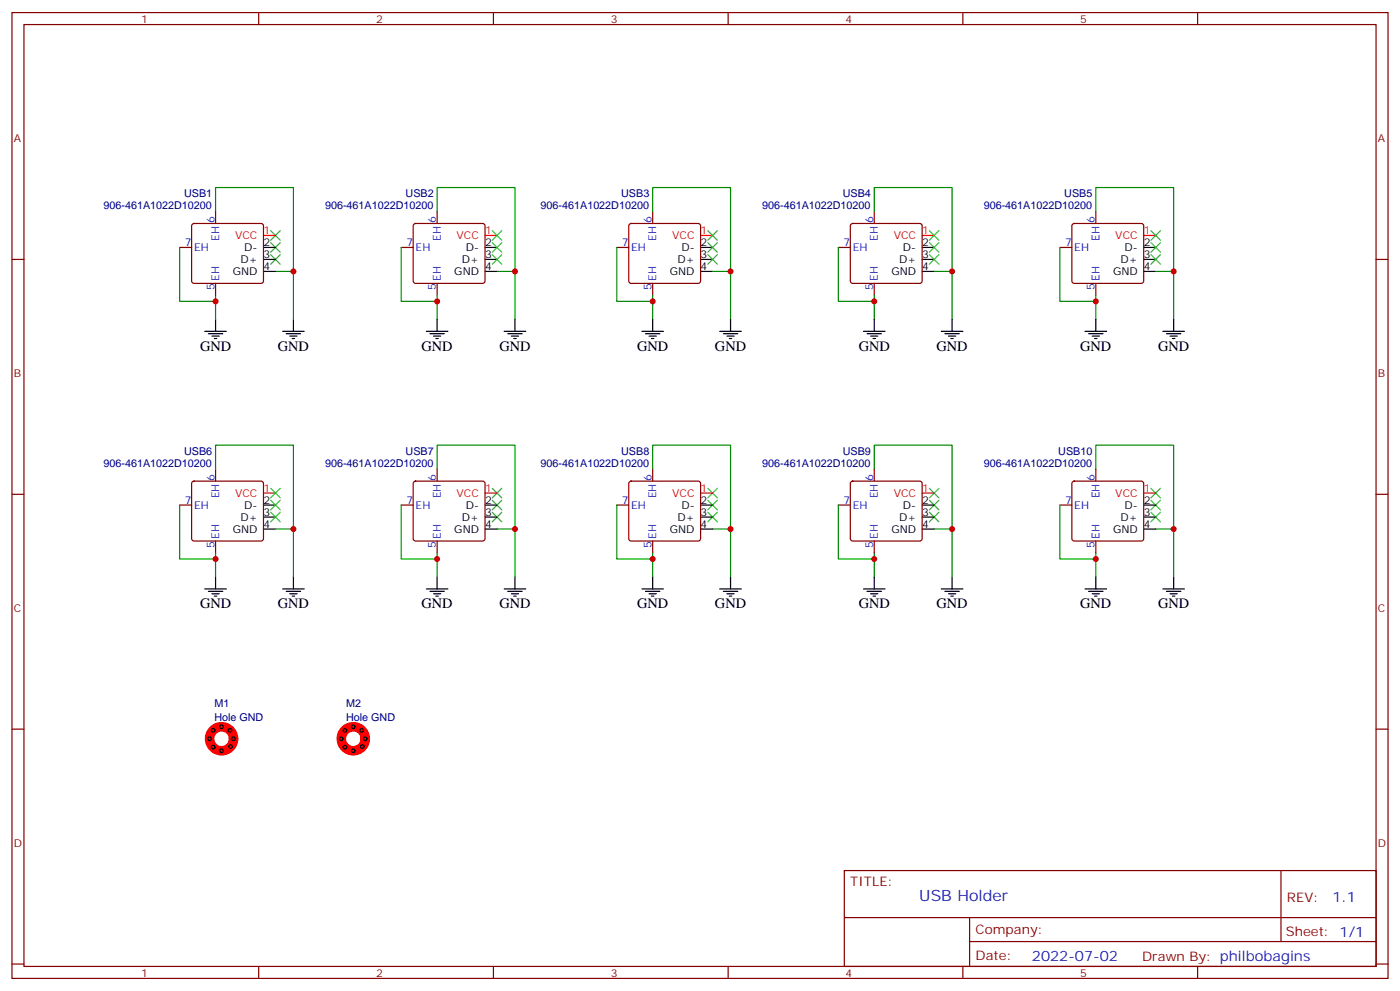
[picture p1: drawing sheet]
<svg xmlns="http://www.w3.org/2000/svg" width="412mm" height="292mm" viewBox="0 0 412 292" stroke-linecap="round" stroke-linejoin="round" font-family="sans-serif">
<g fill="none" stroke="#870000" stroke-width=".35">
<path d="M3.5 3.7h405.4v284.3h-405.4zM7.1 7.2h398.2v277.3h-398.2zM76.2 3.7v3.5M145.3 3.7v3.5M214.5 3.7v3.5M283.6 3.7v3.5M352.8 3.7v3.5M3.5 76.4h3.6M405.3 76.4h3.6M3.5 145.5h3.6M405.3 145.5h3.6M3.5 214.7h3.6"/>
<path d="M405.3 214.7h3.6M248.7 256.3h156.6v28.2h-156.6zM377.3 256.3v20.9M248.7 270.1h156.5M285.6 277.2h119.6M285.6 270.1v14.2M3.5 283.8h3.6M76.2 284.5v3.5M145.3 284.5v3.5M214.5 284.5v3.5M283.6 284.5v3.5M352.8 284.5v3.5"/>
<path d="M405.3 283.8h3.6"/>
</g>
<circle cx="65.3" cy="217.5" r="3.5" fill="#fff" stroke="#f00" stroke-width="2.8"/>
<g fill="none" stroke="#000" stroke-width=".35">
<path d="M60.3 97.5h6.4M61.4 98.2h4.2M62.4 99h2.2M63.1 99.7h.8M63.5 94v3.5M83.3 97.5h6.3M84.3 98.2h4.2M85.4 99h2.1M86.1 99.7h.7M86.4 94v3.5"/>
<circle cx="61.7" cy="217.5" r=".53"/>
<circle cx="62.8" cy="220" r=".53"/>
<circle cx="62.8" cy="215" r=".53"/>
<circle cx="65.3" cy="214" r=".53"/>
<circle cx="67.7" cy="215" r=".53"/>
<circle cx="67.9" cy="219.8" r=".53"/>
<circle cx="68.8" cy="217.5" r=".53"/>
<circle cx="65.3" cy="221" r=".53"/>
</g>
<path d="M63.5 62.3v-7.1h22.9v38.8M81.1 79.9h5.3M63.5 87v7" fill="none" stroke="#008700" stroke-width=".35"/>
<path d="M79.7 75l2.8 2.8M79.7 71.4l2.8 2.9M79.7 67.9l2.8 2.8M82.5 75l-2.8 2.8M82.5 71.4l-2.8 2.9M82.5 67.9l-2.8 2.8" fill="none" stroke="#3c3" stroke-width=".35"/>
<circle cx="104.1" cy="217.5" r="3.5" fill="#fff" stroke="#f00" stroke-width="2.8"/>
<g fill="none" stroke="#000" stroke-width=".35">
<path d="M77.6 79.9h3.5M77.6 76.4h3.5M77.6 72.8h3.5M142.9 79.9h3.5M142.9 76.4h3.5M142.9 72.8h3.5M206.4 79.9h3.5M206.4 76.4h3.5M206.4 72.8h3.5M271.6 79.9h3.6M271.6 76.4h3.6M271.6 72.8h3.6"/>
<path d="M336.9 79.9h3.5M336.9 76.4h3.5M336.9 72.8h3.5M125.6 97.5h6.3M126.6 98.2h4.3M127.7 99h2.1M128.4 99.7h.7M128.8 94v3.5M148.5 97.5h6.4M149.6 98.2h4.2M150.6 99h2.2M151.3 99.7h.7"/>
<path d="M151.7 94v3.5M189.1 97.5h6.3M190.1 98.2h4.3M191.2 99h2.1M191.9 99.7h.7M192.3 94v3.5M212 97.5h6.4M213.1 98.2h4.2M214.1 99h2.2M214.8 99.7h.7M215.2 94v3.5M254.4 97.5h6.3"/>
<path d="M255.4 98.2h4.2M256.5 99h2.1M257.2 99.7h.7M257.5 94v3.5M277.3 97.5h6.3M278.3 98.2h4.3M279.4 99h2.1M280.1 99.7h.7M280.5 94v3.5M319.6 97.5h6.4M320.7 98.2h4.2M321.7 99h2.1"/>
<path d="M322.4 99.7h.7M322.8 94v3.5M342.5 97.5h6.4M343.6 98.2h4.2M344.7 99h2.1M345.4 99.7h.7M345.7 94v3.5M77.6 155.8h3.5M77.6 152.2h3.5M77.6 148.7h3.5M142.9 155.8h3.5M142.9 152.2h3.5"/>
<path d="M142.9 148.7h3.5M206.4 155.8h3.5M206.4 152.2h3.5M206.4 148.7h3.5M271.6 155.8h3.6M271.6 152.2h3.6M271.6 148.7h3.6M336.9 155.8h3.5M336.9 152.2h3.5M336.9 148.7h3.5M60.3 173.4h6.4M61.4 174.1h4.2"/>
<path d="M62.4 174.8h2.2M63.1 175.5h.8M63.5 169.9v3.5M83.3 173.4h6.3M84.3 174.1h4.2M85.4 174.8h2.1M86.1 175.5h.7M86.4 169.9v3.5M125.6 173.4h6.3M126.6 174.1h4.3M127.7 174.8h2.1M128.4 175.5h.7"/>
<path d="M128.8 169.9v3.5M148.5 173.4h6.4M149.6 174.1h4.2M150.6 174.8h2.2M151.3 175.5h.7M151.7 169.9v3.5M189.1 173.4h6.3M190.1 174.1h4.3M191.2 174.8h2.1M191.9 175.5h.7M192.3 169.9v3.5M212 173.4h6.4"/>
<path d="M213.1 174.1h4.2M214.1 174.8h2.2M214.8 175.5h.7M215.2 169.9v3.5M254.4 173.4h6.3M255.4 174.1h4.2M256.5 174.8h2.1M257.2 175.5h.7M257.5 169.9v3.5M277.3 173.4h6.3M278.3 174.1h4.3M279.4 174.8h2.1"/>
<path d="M280.1 175.5h.7M280.5 169.9v3.5M319.6 173.4h6.4M320.7 174.1h4.2M321.7 174.8h2.1M322.4 175.5h.7M322.8 169.9v3.5M342.5 173.4h6.4M343.6 174.1h4.2M344.7 174.8h2.1M345.4 175.5h.7M345.7 169.9v3.5"/>
<circle cx="100.5" cy="217.5" r=".53"/>
<circle cx="101.6" cy="215" r=".53"/>
<circle cx="101.6" cy="220" r=".53"/>
<circle cx="104.1" cy="214" r=".53"/>
<circle cx="106.5" cy="215" r=".53"/>
<circle cx="106.7" cy="219.8" r=".53"/>
<circle cx="107.6" cy="217.5" r=".53"/>
<circle cx="104.1" cy="221" r=".53"/>
</g>
<g fill="none" stroke="#870000" stroke-width=".35">
<path d="M52.9 72.8h3.5M56.7 66l.4-.2h19.8l.5 .2 .2 .5v16.2l-.2 .5-.5 .2h-19.8l-.4-.2-.3-.5v-16.2zM63.5 62.3v3.5M118.2 72.8h3.5M121.9 66l.5-.2h19.8l.5 .2 .2 .5v16.2l-.3 .5-.4 .2h-19.8l-.5-.2-.2-.5v-16.2zM128.8 62.3v3.5M181.7 72.8h3.5M185.4 66l.5-.2h19.8l.5 .2 .2 .5v16.2l-.3 .5-.4 .2h-19.8l-.5-.2-.2-.5v-16.2zM192.3 62.3v3.5M246.9 72.8h3.6M250.7 66l.5-.2h19.7l.5 .2 .2 .5v16.2l-.2 .5-.5 .2h-19.7l-.5-.2-.2-.5v-16.2zM257.5 62.3v3.5"/>
<path d="M312.2 72.8h3.5M316 66l.4-.2h19.8l.5 .2 .2 .5v16.2l-.2 .5-.5 .2h-19.8l-.5-.2-.2-.5v-16.2zM322.8 62.3v3.5M63.5 83.4v3.6M128.8 83.4v3.6M192.3 83.4v3.6M257.5 83.4v3.6M322.8 83.4v3.6M63.5 138.1v3.5M128.8 138.1v3.5M192.3 138.1v3.5M257.5 138.1v3.5"/>
<path d="M322.8 138.1v3.5M52.9 148.7h3.5M56.7 141.8l.4-.2h19.8l.5 .2 .2 .5v16.3l-.2 .5-.5 .2h-19.8l-.4-.3-.3-.4v-16.3zM63.5 159.3v3.5M118.2 148.7h3.5M121.9 141.8l.5-.2h19.8l.5 .2 .2 .5v16.3l-.3 .5-.4 .2h-19.8l-.5-.3-.2-.4v-16.3zM128.8 159.3v3.5M181.7 148.7h3.5M185.4 141.8l.5-.2h19.8l.5 .2 .2 .5v16.3l-.3 .5-.4 .2h-19.8l-.5-.3-.2-.4v-16.3zM192.3 159.3v3.5M246.9 148.7h3.6M250.7 141.8l.5-.2h19.7l.5 .2 .2 .5v16.3l-.2 .5-.5 .2h-19.7l-.5-.3-.2-.4v-16.3z"/>
<path d="M257.5 159.3v3.5M312.2 148.7h3.5M316 141.8l.4-.2h19.8l.5 .2 .2 .5v16.3l-.2 .5-.5 .2h-19.8l-.5-.3-.2-.4v-16.3zM322.8 159.3v3.5"/>
</g>
<path d="M77.6 69.3h3.5M142.9 69.3h3.5M206.4 69.3h3.5M271.6 69.3h3.6M336.9 69.3h3.5M77.6 145.2h3.5M142.9 145.2h3.5M206.4 145.2h3.5M271.6 145.2h3.6M336.9 145.2h3.5" fill="none" stroke="#f00" stroke-width=".35"/>
<g fill="none" stroke="#3c3" stroke-width=".35">
<path d="M145 67.9l2.8 2.8M145 71.4l2.8 2.9M145 75l2.8 2.8M147.8 67.9l-2.8 2.8M147.8 71.4l-2.8 2.9M147.8 75l-2.8 2.8M208.5 67.9l2.8 2.8M208.5 71.4l2.8 2.9M208.5 75l2.8 2.8M211.3 67.9l-2.8 2.8M211.3 71.4l-2.8 2.9M211.3 75l-2.8 2.8"/>
<path d="M273.8 67.9l2.8 2.8M273.8 71.4l2.8 2.9M273.8 75l2.8 2.8M276.6 67.9l-2.8 2.8M276.6 71.4l-2.8 2.9M276.6 75l-2.8 2.8M339 67.9l2.8 2.8M339 71.4l2.8 2.9M339 75l2.8 2.8M341.8 67.9l-2.8 2.8M341.8 71.4l-2.8 2.9M341.8 75l-2.8 2.8"/>
<path d="M79.7 143.8l2.8 2.8M79.7 147.3l2.8 2.8M79.7 150.8l2.8 2.8M82.5 143.8l-2.8 2.8M82.5 147.3l-2.8 2.8M82.5 150.8l-2.8 2.8M145 150.8l2.8 2.8M145 147.3l2.8 2.8M145 143.8l2.8 2.8M147.8 150.8l-2.8 2.8M147.8 147.3l-2.8 2.8M147.8 143.8l-2.8 2.8"/>
<path d="M208.5 150.8l2.8 2.8M208.5 147.3l2.8 2.8M208.5 143.8l2.8 2.8M211.3 150.8l-2.8 2.8M211.3 147.3l-2.8 2.8M211.3 143.8l-2.8 2.8M273.8 150.8l2.8 2.8M273.8 147.3l2.8 2.8M273.8 143.8l2.8 2.8M276.6 150.8l-2.8 2.8M276.6 147.3l-2.8 2.8M276.6 143.8l-2.8 2.8"/>
<path d="M339 150.8l2.8 2.8M339 147.3l2.8 2.8M339 143.8l2.8 2.8M341.8 150.8l-2.8 2.8M341.8 147.3l-2.8 2.8M341.8 143.8l-2.8 2.8"/>
</g>
<g fill="none" stroke="#008700" stroke-width=".35">
<path d="M52.9 72.8v15.9h10.6M118.2 72.8v15.9h10.6M128.8 62.3v-7.1h22.9v38.8M146.4 79.9h5.3M181.7 72.8v15.9h10.6M192.3 62.3v-7.1h22.9v38.8M209.9 79.9h5.3M246.9 72.8v15.9h10.6M257.5 62.3v-7.1h23v38.8M275.2 79.9h5.3M312.2 72.8v15.9h10.6M322.8 62.3v-7.1h22.9v38.8"/>
<path d="M340.4 79.9h5.3M128.8 87v7M192.3 87v7M257.5 87v7M322.8 87v7M63.5 138.1v-7h22.9v38.8M128.8 138.1v-7h22.9v38.8M192.3 138.1v-7h22.9v38.8M257.5 138.1v-7h23v38.8M322.8 138.1v-7h22.9v38.8M52.9 148.7v15.9h10.6M81.1 155.8h5.3"/>
<path d="M118.2 148.7v15.9h10.6M146.4 155.8h5.3M181.7 148.7v15.9h10.6M209.9 155.8h5.3M246.9 148.7v15.9h10.6M275.2 155.8h5.3M312.2 148.7v15.9h10.6M340.4 155.8h5.3M63.5 162.8v7.1M128.8 162.8v7.1M192.3 162.8v7.1M257.5 162.8v7.1"/>
<path d="M322.8 162.8v7.1"/>
</g>
<g fill="#c00">
<circle cx="86.4" cy="79.9" r=".88"/>
<circle cx="151.7" cy="79.9" r=".88"/>
<circle cx="215.2" cy="79.9" r=".88"/>
<circle cx="280.5" cy="79.9" r=".88"/>
<circle cx="345.7" cy="79.9" r=".88"/>
<circle cx="345.7" cy="155.8" r=".88"/>
<circle cx="280.5" cy="155.8" r=".88"/>
<circle cx="215.2" cy="155.8" r=".88"/>
<circle cx="151.7" cy="155.8" r=".88"/>
<circle cx="86.4" cy="155.8" r=".88"/>
<circle cx="63.5" cy="88.7" r=".88"/>
<circle cx="128.8" cy="88.7" r=".88"/>
<circle cx="192.3" cy="88.7" r=".88"/>
<circle cx="257.5" cy="88.7" r=".88"/>
<circle cx="322.8" cy="88.7" r=".88"/>
<circle cx="322.8" cy="164.6" r=".88"/>
<circle cx="257.5" cy="164.6" r=".88"/>
<circle cx="192.3" cy="164.6" r=".88"/>
<circle cx="128.8" cy="164.6" r=".88"/>
<circle cx="63.5" cy="164.6" r=".88"/>
</g>
<text font-size="4.6" fill="#00f" x="270.8" y="265.3">USB Holder</text>
<g font-size="4.2">
<text x="58.9" y="103.2">GND</text>
<text x="81.8" y="103.2">GND</text>
<text x="124.2" y="103.2">GND</text>
<text x="147.1" y="103.2">GND</text>
<text x="187.7" y="103.2">GND</text>
<text x="210.6" y="103.2">GND</text>
<text x="252.9" y="103.2">GND</text>
<text x="275.9" y="103.2">GND</text>
<text x="318.2" y="103.2">GND</text>
<text x="341.1" y="103.2">GND</text>
<text x="58.9" y="179">GND</text>
<text x="81.8" y="179">GND</text>
<text x="124.2" y="179">GND</text>
<text x="147.1" y="179">GND</text>
<text x="187.7" y="179">GND</text>
<text x="210.6" y="179">GND</text>
<text x="252.9" y="179">GND</text>
<text x="275.9" y="179">GND</text>
<text x="318.2" y="179">GND</text>
<text x="341.1" y="179">GND</text>
</g>
<g font-size="4.2" fill="#00f">
<text x="392.5" y="265.6">1.1</text>
<text x="304" y="282.9">2022-07-02</text>
</g>
<g font-size="3.9" fill="#800">
<text x="250.5" y="260.9">TITLE:</text>
<text x="379.1" y="265.6">REV:</text>
<text x="287.4" y="275.1">Company:</text>
<text x="378.7" y="275.7">Sheet: 1/1</text>
<text x="287.4" y="282.8">Date:</text>
<text x="336.4" y="282.8">Drawn By: philbobagins</text>
</g>
<g font-size="3.2" fill="#800">
<text x="41.6" y="6.7">1</text>
<text x="110.8" y="6.7">2</text>
<text x="179.9" y="6.7">3</text>
<text x="249.1" y="6.7">4</text>
<text x="318.2" y="6.7">5</text>
<text x="4.1" y="41.8">A</text>
<text x="405.9" y="41.8">A</text>
<text x="4.1" y="110.9">B</text>
<text x="405.9" y="110.9">B</text>
<text x="4.1" y="180.1">C</text>
<text x="405.9" y="180.1">C</text>
<text x="4.1" y="249.2">D</text>
<text x="405.9" y="249.2">D</text>
<text x="41.6" y="287.5">1</text>
<text x="110.8" y="287.5">2</text>
<text x="179.9" y="287.5">3</text>
<text x="249.1" y="287.5">4</text>
<text x="318.2" y="287.5">5</text>
</g>
<g font-size="3.2" fill="#000080">
<text x="54.2" y="58.1">USB1</text>
<text x="119.5" y="58.1">USB2</text>
<text x="183" y="58.1">USB3</text>
<text x="248.2" y="58.1">USB4</text>
<text x="313.5" y="58.1">USB5</text>
<text x="30.5" y="61.6">906-461A1022D10200</text>
<text x="95.7" y="61.6">906-461A1022D10200</text>
<text x="159.2" y="61.6">906-461A1022D10200</text>
<text x="224.5" y="61.6">906-461A1022D10200</text>
<text x="289.8" y="61.6">906-461A1022D10200</text>
<text x="30.5" y="137.5">906-461A1022D10200</text>
<text x="54.2" y="134">USB6</text>
<text x="95.7" y="137.5">906-461A1022D10200</text>
<text x="119.5" y="134">USB7</text>
<text x="159.2" y="137.5">906-461A1022D10200</text>
<text x="183" y="134">USB8</text>
<text x="224.5" y="137.5">906-461A1022D10200</text>
<text x="248.2" y="134">USB9</text>
<text x="289.8" y="137.5">906-461A1022D10200</text>
<text x="311.7" y="134">USB10</text>
<text x="63.2" y="208.1">M1</text>
<text x="102" y="208.1">M2</text>
<text x="63.1" y="212.4">Hole GND</text>
<text x="101.9" y="212.4">Hole GND</text>
</g>
<g font-size="3.2" fill="#00f">
<text x="63.1" y="65.8" transform="rotate(-90 63.1 65.8)">6</text>
<text x="128.4" y="65.8" transform="rotate(-90 128.4 65.8)">6</text>
<text x="191.9" y="65.8" transform="rotate(-90 191.9 65.8)">6</text>
<text x="257.2" y="65.8" transform="rotate(-90 257.2 65.8)">6</text>
<text x="322.4" y="65.8" transform="rotate(-90 322.4 65.8)">6</text>
<text x="64.6" y="70.9" transform="rotate(-90 64.6 70.9)">EH</text>
<text x="129.8" y="70.9" transform="rotate(-90 129.8 70.9)">EH</text>
<text x="193.3" y="70.9" transform="rotate(-90 193.3 70.9)">EH</text>
<text x="258.6" y="70.9" transform="rotate(-90 258.6 70.9)">EH</text>
<text x="323.8" y="70.9" transform="rotate(-90 323.8 70.9)">EH</text>
<text x="54.4" y="72.5">7</text>
<text x="57.1" y="73.9">EH</text>
<text x="119.7" y="72.5">7</text>
<text x="122.4" y="73.9">EH</text>
<text x="183.2" y="72.5">7</text>
<text x="185.9" y="73.9">EH</text>
<text x="248.5" y="72.5">7</text>
<text x="251.2" y="73.9">EH</text>
<text x="313.7" y="72.5">7</text>
<text x="316.4" y="73.9">EH</text>
<text x="64.6" y="82.7" transform="rotate(-90 64.6 82.7)">EH</text>
<text x="129.8" y="82.7" transform="rotate(-90 129.8 82.7)">EH</text>
<text x="193.3" y="82.7" transform="rotate(-90 193.3 82.7)">EH</text>
<text x="258.6" y="82.7" transform="rotate(-90 258.6 82.7)">EH</text>
<text x="323.8" y="82.7" transform="rotate(-90 323.8 82.7)">EH</text>
<text x="63.1" y="85.4" transform="rotate(-90 63.1 85.4)">5</text>
<text x="128.4" y="85.4" transform="rotate(-90 128.4 85.4)">5</text>
<text x="191.9" y="85.4" transform="rotate(-90 191.9 85.4)">5</text>
<text x="257.2" y="85.4" transform="rotate(-90 257.2 85.4)">5</text>
<text x="322.4" y="85.4" transform="rotate(-90 322.4 85.4)">5</text>
<text x="63.1" y="141.6" transform="rotate(-90 63.1 141.6)">6</text>
<text x="128.4" y="141.6" transform="rotate(-90 128.4 141.6)">6</text>
<text x="191.9" y="141.6" transform="rotate(-90 191.9 141.6)">6</text>
<text x="257.2" y="141.6" transform="rotate(-90 257.2 141.6)">6</text>
<text x="322.4" y="141.6" transform="rotate(-90 322.4 141.6)">6</text>
<text x="54.4" y="148.3">7</text>
<text x="57.1" y="149.8">EH</text>
<text x="64.6" y="146.7" transform="rotate(-90 64.6 146.7)">EH</text>
<text x="119.7" y="148.3">7</text>
<text x="122.4" y="149.8">EH</text>
<text x="129.8" y="146.7" transform="rotate(-90 129.8 146.7)">EH</text>
<text x="183.2" y="148.3">7</text>
<text x="185.9" y="149.8">EH</text>
<text x="193.3" y="146.7" transform="rotate(-90 193.3 146.7)">EH</text>
<text x="248.5" y="148.3">7</text>
<text x="251.2" y="149.8">EH</text>
<text x="258.6" y="146.7" transform="rotate(-90 258.6 146.7)">EH</text>
<text x="313.7" y="148.3">7</text>
<text x="316.4" y="149.8">EH</text>
<text x="323.8" y="146.7" transform="rotate(-90 323.8 146.7)">EH</text>
<text x="63.1" y="161.3" transform="rotate(-90 63.1 161.3)">5</text>
<text x="64.6" y="158.6" transform="rotate(-90 64.6 158.6)">EH</text>
<text x="128.4" y="161.3" transform="rotate(-90 128.4 161.3)">5</text>
<text x="129.8" y="158.6" transform="rotate(-90 129.8 158.6)">EH</text>
<text x="191.9" y="161.3" transform="rotate(-90 191.9 161.3)">5</text>
<text x="193.3" y="158.6" transform="rotate(-90 193.3 158.6)">EH</text>
<text x="257.2" y="161.3" transform="rotate(-90 257.2 161.3)">5</text>
<text x="258.6" y="158.6" transform="rotate(-90 258.6 158.6)">EH</text>
<text x="322.4" y="161.3" transform="rotate(-90 322.4 161.3)">5</text>
<text x="323.8" y="158.6" transform="rotate(-90 323.8 158.6)">EH</text>
</g>
<g font-size="3.2" fill="#f00">
<text x="69.2" y="70.4">VCC</text>
<text x="77.6" y="69">1</text>
<text x="134.5" y="70.4">VCC</text>
<text x="142.9" y="69">1</text>
<text x="198" y="70.4">VCC</text>
<text x="206.4" y="69">1</text>
<text x="263.3" y="70.4">VCC</text>
<text x="271.6" y="69">1</text>
<text x="328.5" y="70.4">VCC</text>
<text x="336.9" y="69">1</text>
<text x="69.2" y="146.2">VCC</text>
<text x="77.6" y="144.8">1</text>
<text x="134.5" y="146.2">VCC</text>
<text x="142.9" y="144.8">1</text>
<text x="198" y="146.2">VCC</text>
<text x="206.4" y="144.8">1</text>
<text x="263.3" y="146.2">VCC</text>
<text x="271.6" y="144.8">1</text>
<text x="328.5" y="146.2">VCC</text>
<text x="336.9" y="144.8">1</text>
</g>
<g font-size="3.2">
<text x="70.8" y="77.4">D+</text>
<text x="72" y="73.9">D-</text>
<text x="77.6" y="76">3</text>
<text x="77.6" y="72.5">2</text>
<text x="136.1" y="77.4">D+</text>
<text x="137.2" y="73.9">D-</text>
<text x="142.9" y="76">3</text>
<text x="142.9" y="72.5">2</text>
<text x="199.6" y="77.4">D+</text>
<text x="200.7" y="73.9">D-</text>
<text x="206.4" y="76">3</text>
<text x="206.4" y="72.5">2</text>
<text x="264.8" y="77.4">D+</text>
<text x="266" y="73.9">D-</text>
<text x="271.6" y="76">3</text>
<text x="271.6" y="72.5">2</text>
<text x="330.1" y="77.4">D+</text>
<text x="331.3" y="73.9">D-</text>
<text x="336.9" y="76">3</text>
<text x="336.9" y="72.5">2</text>
<text x="68.6" y="81">GND</text>
<text x="77.6" y="79.6">4</text>
<text x="133.8" y="81">GND</text>
<text x="142.9" y="79.6">4</text>
<text x="197.3" y="81">GND</text>
<text x="206.4" y="79.6">4</text>
<text x="262.6" y="81">GND</text>
<text x="271.6" y="79.6">4</text>
<text x="327.9" y="81">GND</text>
<text x="336.9" y="79.6">4</text>
<text x="72" y="149.8">D-</text>
<text x="77.6" y="148.3">2</text>
<text x="137.2" y="149.8">D-</text>
<text x="142.9" y="148.3">2</text>
<text x="200.7" y="149.8">D-</text>
<text x="206.4" y="148.3">2</text>
<text x="266" y="149.8">D-</text>
<text x="271.6" y="148.3">2</text>
<text x="331.3" y="149.8">D-</text>
<text x="336.9" y="148.3">2</text>
<text x="70.8" y="153.3">D+</text>
<text x="77.6" y="155.4">4</text>
<text x="77.6" y="151.9">3</text>
<text x="136.1" y="153.3">D+</text>
<text x="142.9" y="155.4">4</text>
<text x="142.9" y="151.9">3</text>
<text x="199.6" y="153.3">D+</text>
<text x="206.4" y="155.4">4</text>
<text x="206.4" y="151.9">3</text>
<text x="264.8" y="153.3">D+</text>
<text x="271.6" y="155.4">4</text>
<text x="271.6" y="151.9">3</text>
<text x="330.1" y="153.3">D+</text>
<text x="336.9" y="155.4">4</text>
<text x="336.9" y="151.9">3</text>
<text x="68.6" y="156.8">GND</text>
<text x="133.8" y="156.8">GND</text>
<text x="197.3" y="156.8">GND</text>
<text x="262.6" y="156.8">GND</text>
<text x="327.9" y="156.8">GND</text>
</g>
</svg>
